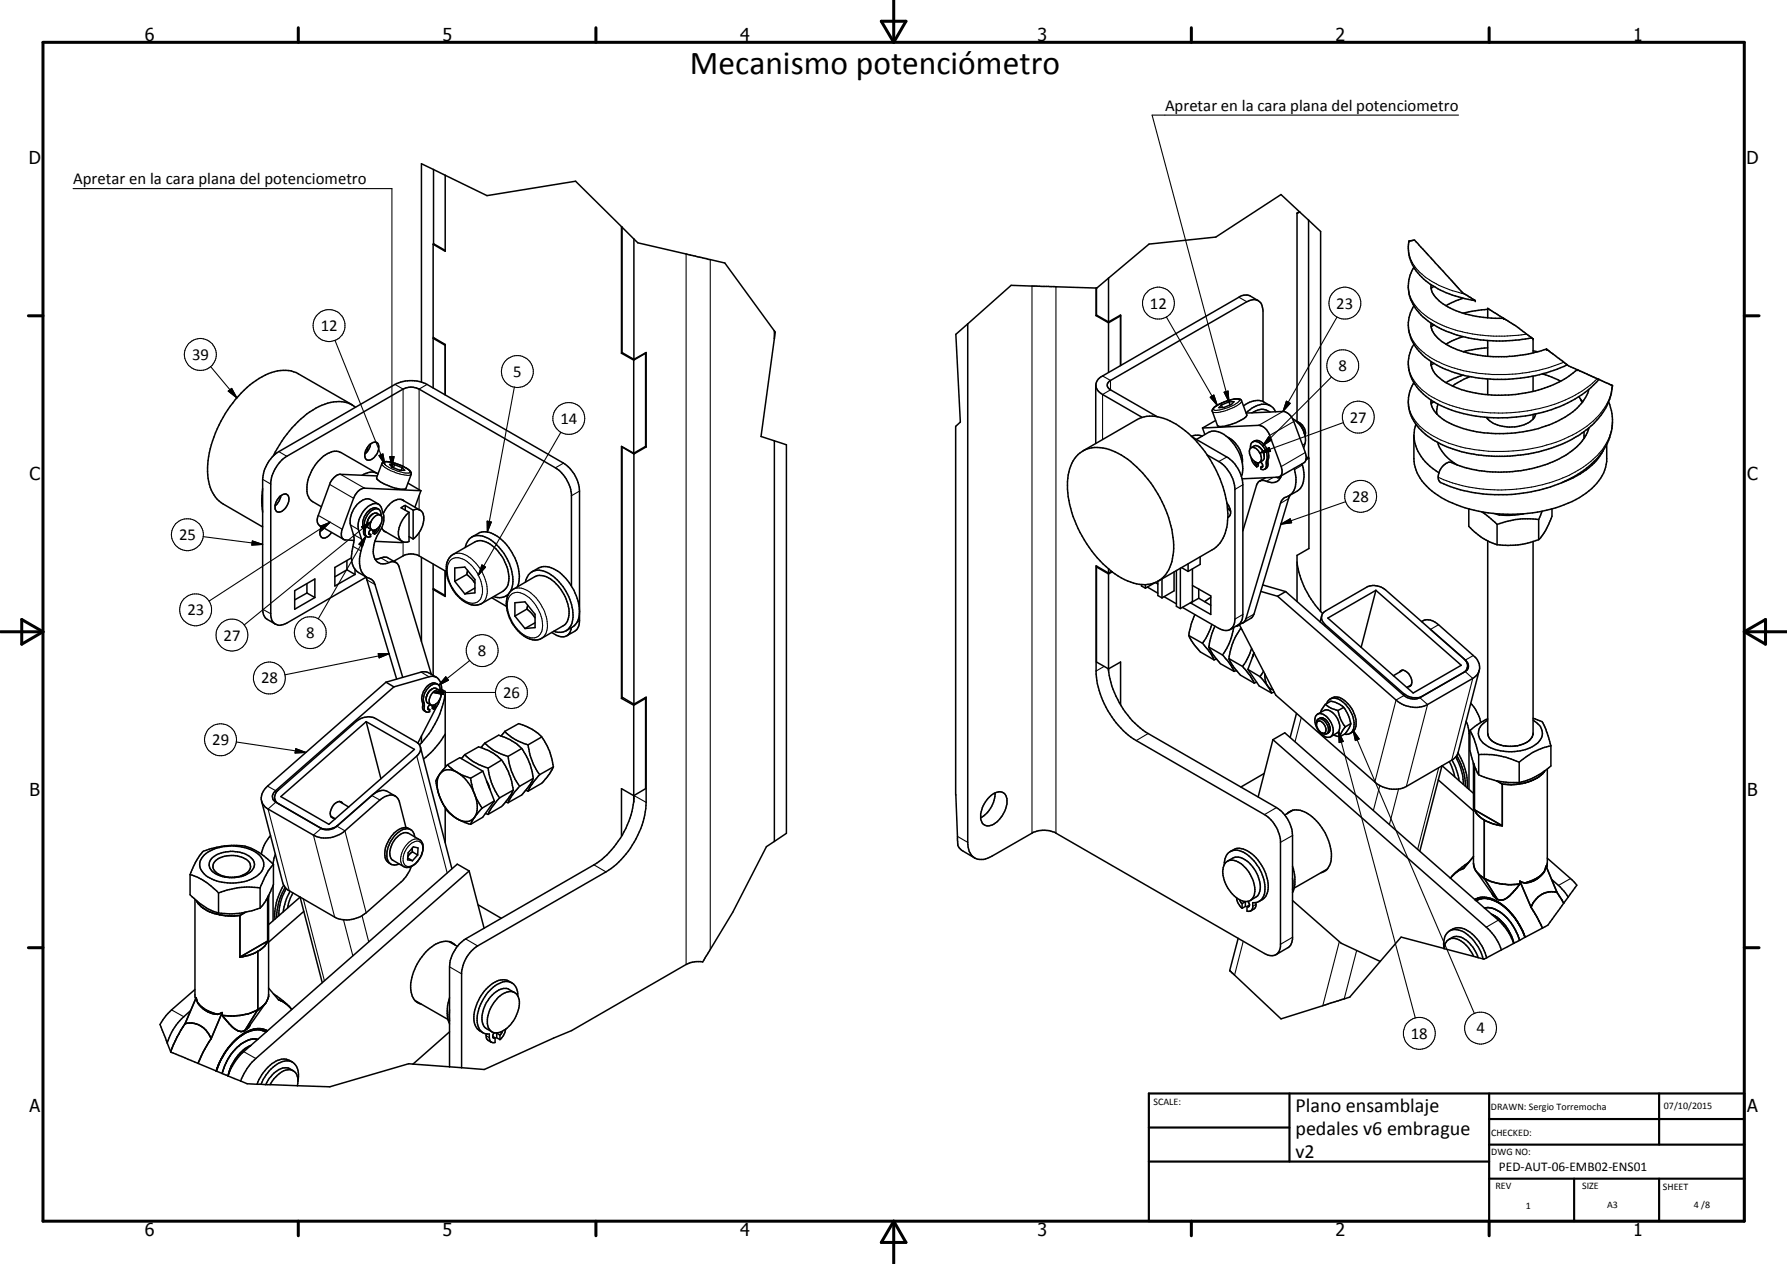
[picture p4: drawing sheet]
<svg xmlns="http://www.w3.org/2000/svg" width="420mm" height="297mm" viewBox="0 0 420 297" stroke-linecap="round" stroke-linejoin="round" font-family="sans-serif">
<g fill="none" stroke="#000" stroke-width=".35">
<path d="M101.9 39.8l-2.8-1.3v51.3M101.9 39.8l2.8 1.4M101.9 39.8v17.5l2.8 1.5M101.8 57.4v21.9l2.9 1.6v11.9M102 57.3l-.2 .1M104.7 41.2v17.9l-2.9-1.7M104.7 41.2l9.8 4.8 20.8-3.4 10.8 10.7M146.1 53.3l2.9 2.9M146.1 53.3v29.7M146.3 53.4v29.4l2.7 1.7M149 56.2l1 .9 20.4 4.7 11.7 16M149 56.2v28.3"/>
<path d="M305.5 49.7l.1 .1M305.5 49.7l-4.3-4-15.3 10-15.7 1.7-9.6 8M305.5 49.7l-.5 .4v49M305.6 49.8l2.1 1.9M305.6 49.8l-.6 .4M307.7 51.7l2.8 2.7v89.3M307.7 51.7v55.7l-.6 .3M331.3 56.6h.5a1.22 1.22 0 0 1 1.5 .6l9.1 10a6.2 6.2 0 0 0 2.5 2.2l2 1.3a22.7 22.7 0 0 1-13.1-6 8.9 8.9 0 0 1-2.5-8.1zM101.8 79.5v11.7M101.8 79.5l2.9 1.7M102 79.4l-.2 .1M182.1 79.6l-3.2 23 3.2 1"/>
<path d="M182.1 77.8l.2 .3-.2 1.5M182.1 77.8v1.8M227.5 76.1l-2.8 2.5 1.1 20.6-1.1 1v86.5l.4 9.9a3.2 3.2 0 0 0 1.3 3.4l2.8 1.6M227.5 76.1v121.9a4 4 0 0 0 1.7 3.6M257.7 67.7l-20-.6-10.2 9M257.7 74.2l2.9 1.7M257.7 67.7v6.5M257.8 67.7v6.3l2.8 1.6M257.9 74.1l-.2 .1M260.6 65.4l-2.9 2.3M260.6 75.6l2.9-1.6v11.9M260.6 65.4v10.2"/>
<path d="M260.6 75.9v11.6M263.3 74.1l.2 .1-2.9 1.7M295.8 70.7l-2.4-1.4-1 .1-.8 .2-32.4 18.7a2.3 2.3 0 0 0-1.5 2.2 2.3 2.3 0 0 0 1.5 2.2l9.4 5.4M332.4 71.8a9.2 9.2 0 0 0 2.6 12.1 27.5 27.5 0 0 0 16.2 5.3 36.9 36.9 0 0 0 17.3-3.5M332.4 62.8a9 9 0 0 0 2.1 11.6 26.2 26.2 0 0 0 15.8 5.7 43 43 0 0 0 9.8-.7M336.5 66.9a4.9 4.9 0 0 0 2.8 4.5 24.1 24.1 0 0 0 14.2 3.4M336.5 75.9a5 5 0 0 0 2.5 4.4 23 23 0 0 0 12.1 3.5 34.1 34.1 0 0 0 10.8-1.2l1.7-.6M337.1 67.3l-.6 .4M337.1 76.4l-.6 .4M344 70.1l-1.7 .6-2.3 1.1M344 79.1l-2.7 1-1.3 .8M349.8 74.7v-2.2l3.7 2.3"/>
<path d="M349.8 72.7l-5.8 .9M353.5 74.8l2.8 1.7 3.8 2.9M360.1 79.4l.3 .2M360.4 79.6h.1M360.5 79.6v3.3M82.9 95.2l-12.8-7.4a8.6 8.6 0 0 0-8.4 .7 26.9 26.9 0 0 0-12 16 15.4 15.4 0 0 0 .3 11.3l1.1 1.5 .9 .8 9.8 5.7M83.6 95.7a7.5 7.5 0 0 0-8-.5 24.6 24.6 0 0 0-11.3 11.9M99.1 89.8l1.3 .5 32.1 18.5a8.6 8.6 0 0 1 3.8 6.6v30.5l-.2 1.2-.5 .9-2.3 1.4M99.1 89.8a8.6 8.6 0 0 0-6.2 .5l-27.3 15.8a8.4 8.4 0 0 0-3.8 6.5v30.6l.1 1.1 .5 .9 2.4 1.5M146.1 83l2.9 1.6M146.3 82.9l-.2 .1M149 84.6v21.9"/>
<path d="M149 84.5l2.9-1.7v22.2M151.7 82.9l.1 .1M151.8 83l-2.8 1.6M151.8 83v21.9l-2.8 1.6M257.6 90.5v13.7M285.4 95.8l1-.7 1.7-.7 2.3-.6a1.14 1.14 0 0 1 1.5 .3l1.2 3.4a3.9 3.9 0 0 1-2.5 1.8l-1.3 .5a4 4 0 0 1-3.1 .2l-1.1-3.3a.77 .77 0 0 1 .3-.9zM285.8 98.8l-3.1 1.8M287.2 95.2l.2 .6M289 94.4h1.1l-.6 .6-1.7 .8h-1.2l.6-.6M289 94.4l-1.8 .8M289 94.4l.2 .8M293 97.1l8.7-.4a2.98 2.98 0 0 1 2.2 1.7"/>
<path d="M297 94.4v-21.3a2.33 2.33 0 0 0-1.2-2.4 2.33 2.33 0 0 0-2.7 .2l-32 18.5a1.17 1.17 0 0 0-.8 1.1 1.17 1.17 0 0 0 .8 1.1l11 6.3M298.6 96.8a3.5 3.5 0 0 0-4.3 .2M298.7 95.3a4.6 4.6 0 0 0-2.7-1.2l-1.3 .1-.9 .3-1.4 .9M299.9 96.8a3.2 3.2 0 0 0-4.6-1.4l-1 .5-1.3 1.1M303.9 98.4a5.7 5.7 0 0 1 2.6 6.9M303.9 98.4l3 7.9 .2 1.4M304.6 98.8a4.2 4.2 0 0 1 2.1 3M305.1 99.1a2.79 2.79 0 0 1 1.7 3.3M332.4 80.9a8.7 8.7 0 0 0 1.2 10.6 21.1 21.1 0 0 0 12.4 6.1 36.1 36.1 0 0 0 25.9-4.8l2.2-1.7 1.9-1.9M332.4 89.9a8.6 8.6 0 0 0 .5 9.8M332.9 99.7a9.3 9.3 0 0 0 4 10.4l1.4 1M336.5 85a4.7 4.7 0 0 0 2.5 4.2 19.5 19.5 0 0 0 7.3 3 31.3 31.3 0 0 0 22.6-3.8l1.9-1.5"/>
<path d="M336.5 94v.9M337.1 94.4l-.6 .5M337.1 85.4l-.6 .4M337.8 96.9v.3M338.1 95l-.3 1.7v.6M344 88.1l-2.2 .8-1.8 1M345.6 88.5l-1.5 .7-2.6 1.5M349.8 80v3.7M349.8 89.1v3.7M349.8 98.1v.4M349.8 81.7l-2.3 .3-3.5 .6M360.5 88.4v3.6"/>
<path d="M360.5 97.4v1.1M360.5 82.4l1.1 .3M361.1 97.3a4.9 4.9 0 0 1-4.4 2.9 7.9 7.9 0 0 1-7.2-2.1M362.6 87.9l2.3 .7 2 1M363.6 82h.1M363.6 82l4.9 3.7M368.5 85.7l2.3 1.2M370.8 86.9l5.2 2.3M371.3 93.2l.7 1.4M371.6 93.8l.5 .6M372.1 94.4a19.9 19.9 0 0 1-10.4 6.3 31.5 31.5 0 0 1-20.4-1 7.8 7.8 0 0 1-4.8-4.8M373.6 91.5l-.3 1-1.2 1.9"/>
<path d="M376 89.2l3 1.4M378.2 94.4a12.4 12.4 0 0 1-3.3 14 29.4 29.4 0 0 1-17.7 7.6 33.8 33.8 0 0 1-18.5-2.6 1.76 1.76 0 0 1-.4-2.1 3.3 3.3 0 0 1 2.8-2.7 30.6 30.6 0 0 0 19.1 1.5 29.7 29.7 0 0 0 7.5-2.9 11.4 11.4 0 0 0 5.9-6.7M379 90.6h.1M379 90.6h.1a15.7 15.7 0 0 1-8.6 12.1 35.6 35.6 0 0 1-16.7 4.5l-4.9-.1-3-.5a26.7 26.7 0 0 1-8.1-2.8 14.2 14.2 0 0 1-4.9-4.1M61.8 114.8l-.3 2.5 .3 3.1M65.8 116.6l.3-.1a1.11 1.11 0 0 1 1.5-.2 1.11 1.11 0 0 1 .3 1.5 2.72 2.72 0 0 1-2.8 2.5 2.34 2.34 0 0 1 .3-3.1zM66 116.5a3.9 3.9 0 0 1-1.3 2.4M86.3 106.2l-.5 .5M86.4 105.1l-.1 1.1M86.7 104.7a1.35 1.35 0 0 1 2.2-.3 3.1 3.1 0 0 1-2.2 3.8 1.25 1.25 0 0 1-.9-1.9zM87.2 104.3l-.2 .6-.7 1.3M88.7 111.3l-8.5-5a3.8 3.8 0 0 0-4.1 .9 10 10 0 0 0-3.8 9.2l.9 1.3 2.4 1.4"/>
<path d="M88.7 111.8l-8.7-.3a3.4 3.4 0 0 0-2.5 2.3l-2.7 7.3a1.92 1.92 0 0 0 .3 2.4l5.7 3.2M88.9 111.4a3.1 3.1 0 0 0-3.7 .3M89 118.5l-2.1-1.2a3.5 3.5 0 0 0-3.5 2 5.5 5.5 0 0 0-1 4.1l.7 2.2a7.5 7.5 0 0 1-.3 4 5.8 5.8 0 0 0 .7 4.2M89 119.7a1.96 1.96 0 0 0-2.7 .7 4.6 4.6 0 0 0-.8 4.3v.7l.8 .7M89.8 108.8a3.2 3.2 0 0 1 2.9 0l1.2 .4a5.4 5.4 0 0 1 2.7 1.7l.1 .6-1.2 3.3a4 4 0 0 1-3.1-.2l-2.5-1.1a2.01 2.01 0 0 1-1.4-1.3zM92.8 109.2l-1.2-.1 .5 .7 1.8 .7h1.3l-.6-.6M92.8 109.2l1.8 .7M92.8 109.2l-.3 .7M94.4 117.4l4.4 2.5M94.5 117.4a3.7 3.7 0 0 0-3.7 2l-.7 1.3M94.5 117.4l.5 .3M94.6 109.9l-.3 .6"/>
<path d="M95.3 118.8l1.8 1.1M95.3 118.8v1.1M95.3 118.8l-1 .5 1.9 1.1M95.9 113.5l3.1 1.8M97.1 119.9v6.8M97.1 119.9a1.69 1.69 0 0 1 2.5 1.6 6.4 6.4 0 0 1-2.5 5.2M99 115.3l-13.3-.6a3 3 0 0 0-2.6 2.4l-2.6 7.3a1.89 1.89 0 0 0 .5 2.5l2.2 .1M99 115.3l-1.4 3.9M146.3 105v58.8l2.7 1.7M146.3 105l2.7 1.7M146.3 105h.1M149 106.5l-2.9-1.6v59.2"/>
<path d="M149 106.7v58.8M151.7 104.9l.2 .1M151.9 105l-2.9 1.7M182.1 103.6l2.8 .9v91.3l-2.8 1.9M182.1 103.6v94.1M253.5 106.8a7.6 7.6 0 0 1 8.7-.6 26.1 26.1 0 0 1 12.2 14.5 18.8 18.8 0 0 1 1.3 10.6 6.8 6.8 0 0 1-9.9 5.5 20.8 20.8 0 0 1-10.3-9 24.5 24.5 0 0 1-4.3-16.2l.8-2.7zM254.6 106l12.8-7.4a8.3 8.3 0 0 1 7.7 .3 27.2 27.2 0 0 1 13.3 19.2l.3 3.4M280.3 102.7l8.1 4.7a8 8 0 0 1 3.6 5.1M281.3 103.3l2.9-1.7a4.4 4.4 0 0 1 4.9 1.6 9.6 9.6 0 0 1 2.9 8.3l-.1 .4M282.7 102.5l-.4-.1a3.2 3.2 0 0 0-2.1 .1M282.7 100.6l13.3-.7a3.2 3.2 0 0 1 2.5 2.4l2.7 7.3a1.87 1.87 0 0 1-.3 2.4M282.7 100.6l.6 1.5"/>
<path d="M283.8 106.9l2.7 1.6a8.4 8.4 0 0 1 3.9 6.5v30.5a2.32 2.32 0 0 1-1.2 2.4 2.32 2.32 0 0 1-2.7-.2l-8.5-5M288.4 118.2a2.74 2.74 0 0 1 .6 3.1l-.3 .3M288.6 119.3l.7 .8M288.6 102.7a6.4 6.4 0 0 1 3.5 5.2v.9M292 112.5l.2 1.4v30.5a2.71 2.71 0 0 1-1.1 2.5l-1.9 1.1M294.2 105.2a1.6 1.6 0 0 1 2.5 .5M294.2 105.2a2.2 2.2 0 0 1 2.3 2.1 .96 .96 0 0 1-.2 1.2 .96 .96 0 0 1-1.2 0M294.2 105.2a2.27 2.27 0 0 0 .9 3.3M294.2 107.6l.3 .9 1 1.2M294.5 103.8l-.4 .6-.1 .9M294.5 103.8a2.16 2.16 0 0 1 2.6 1.4 3.6 3.6 0 0 1 .6 3.4l.1 .7-.3 .9-.4 .2-.7-.2v-.4M294.5 103.8a1.86 1.86 0 0 1 2.8 .8 3.4 3.4 0 0 1 .8 3.5v1.5l-.8 .7"/>
<path d="M295.1 108.5l.4 .7M295.5 109.2v.5M295.6 108.8l.3 .2M295.9 109v.5l-.4 .2M295.9 109l-.4 .2M295.9 104.9l.8 .8M296.4 108.5v.2a.82 .82 0 0 1 .4 1.1h-.4M296.7 105.7l.2 .3M296.9 106l.1 .3a1.69 1.69 0 0 1 0 1.8l-.8 .6M296.9 109.6l-.5 .2M296.9 106l.4 1.1M297.5 112.3l-1.4 .8"/>
<path d="M300 112.1l1 .2M300.9 112l-8.9 .5M301.3 111.8a2.48 2.48 0 0 1-3.8 1.2h-1.2a1.26 1.26 0 0 0-.9 1l-3.2 10.8M303.3 116.3l-.2 .6-8.3 27.4-.5 .9-2.1 1.2M304.3 110.1a6.5 6.5 0 0 1-.5 5.9l-.6 .5a2.57 2.57 0 0 0-2.1 1.8l-8.2 27.1-.3 .7-.9 .5M306.1 109a6.3 6.3 0 0 1-.5 6l-2.5 1.5M307.1 107.7a1.09 1.09 0 0 1-.5 1.1l-5.7 3.2M307.5 107.5l.3 .2M307.8 107.7v21.2l-2.8 1.6v10.9M307.8 107.7l-.8 .4M332.4 102.4v5.4a10.4 10.4 0 0 0 4.9 8.1 32.2 32.2 0 0 0 20.7 4.9 29.8 29.8 0 0 0 14.9-4.9 10.8 10.8 0 0 0 4.9-7.4v-4.1M338 104a9.7 9.7 0 0 0 4.6 5.3"/>
<path d="M345.3 119.6v4.1a14.6 14.6 0 0 0 6.7 4.3M364.9 119.6a6.2 6.2 0 0 1-.8 3.7l-1.1 2-1.2 1.5M372.4 101.4v1.6M377 105.8a16.2 16.2 0 0 1-8.8 7.2l-.9 .4M69.3 138.8l4.7-2.7v4.3l-4.7 2.8zM72.2 137.2v2.2M72.2 139.4l1.8 1M72.2 139.4l-2.9 1.6M75.6 123.8a1.9 1.9 0 0 0 .2 2.6 2.03 2.03 0 0 0 2.1-1.3M76.1 124l-.9 1M81.6 131.7v2.2M81.6 133.9l1.9 1.1"/>
<path d="M81.6 133.9l-2.9 1.7M82.6 131.1l-3.9 2.2v4.4l4.8-2.7M83.5 133.8v1.2M83.5 133.8l.8 .7 1.9 1.1M85.9 135.4l.3 .6 7 23.6M86 135.7l-18.6 10.7a2.29 2.29 0 0 1-2.4 .4 2.29 2.29 0 0 1-1.3-2.1v-31.4a8.6 8.6 0 0 1 3.7-6.1l27.4-15.8a4 4 0 0 1 3.7 0l32.1 18.5a8.6 8.6 0 0 1 3.8 6.1v21.7M86.3 122.7v.4M86.7 125.4l.2 .2h.3M86.7 125.4l.5 .2M87.2 124.4l-.5 1M87.7 120.8l-.7 .5-.6 1.3M87.7 124.8v.5l.4 .2"/>
<path d="M87.7 124.8l.4 .3M88 124.6l-.3 .2M88.1 125.1v.4M88.2 127.2l6.3 .3 .1-.2M88.2 131.4h.3a4 4 0 0 1 2.7-.3l1.9 1.1M88.5 124.3l-.4 .8M89.4 123.4l-.4 1.2-.9 .9M89.4 121.1l-.9-.5a2.47 2.47 0 0 0-1.9 3.4l.8 .5M89.4 121.1a1.86 1.86 0 0 0-2.1 1.4 1.36 1.36 0 0 0 .5 2.1 2.59 2.59 0 0 0 1.8-3.4M89.4 121.1l.2 .1M89.6 121.2a1.27 1.27 0 0 0-.5-1.5 1.27 1.27 0 0 0-1.6 .2 4 4 0 0 0-1.6 4.5v.5a.92 .92 0 0 0 .2 1.1 .92 .92 0 0 0 1.1 .1v-.5M89.7 124l.5 .8"/>
<path d="M90.2 124.7l4.3 2.5M90.2 124.8l.6 .2M92.6 131.9l2.5-1.4a4.1 4.1 0 0 1 3.4 .1l6.4 3.7M95.5 121l.7-.6v6.9a1.71 1.71 0 0 1-2.5-1.6 6.7 6.7 0 0 1 1.8-4.7zM96.2 126.1l.9 .6M99.1 131v19.7M101.8 132.5v5.8l2.9 1.7M101.8 138.5v20.2M102 138.4l-.2 .1M104.7 134.2v6l-2.9-1.7M105.9 130.7l5.7-3.3a4 4 0 0 1 4.6 1.2 11 11 0 0 1 3.5 7.4 3.3 3.3 0 0 1-1.4 2.9l-5.5 3.1a3.1 3.1 0 0 1-2.4 0 9.3 9.3 0 0 1-5.3-9.8zM106.9 136.6v-3.1l2.4-.2 2.4 2.9v3.1l-2.4 .3"/>
<path d="M106.9 136.6l2.4 3M109.4 128.7a3.1 3.1 0 0 1 4.5-2.5 11.7 11.7 0 0 1 6.6 11.5l-.5 1.3M109.8 135l1.1 1 .8 1M109.8 135l-2.9 1.6M109.9 134l-.1 1M110.9 126.2a4.8 4.8 0 0 1 2.7-1.2 7.7 7.7 0 0 1 6.1 3.7 10.4 10.4 0 0 1 2.1 8.8l-.2 .4M111.7 138.2l-2.4 1.4M119.5 139.7l-.6 .4M119.6 139.5a3.2 3.2 0 0 1-3.5 .7M120.1 138.9l5.7-3.4a4.1 4.1 0 0 1 4.5 1.2 9.9 9.9 0 0 1 3.4 8.4l-.3 .9-.7 .9-5.4 3.1a4.3 4.3 0 0 1-5.1-1.3 9.3 9.3 0 0 1-3-8.1l.3-.9zM123.5 136.8a3.2 3.2 0 0 1 4.7-2.5 11.8 11.8 0 0 1 6.4 11.8 3 3 0 0 1-4.4 2.2M125.1 134.4a5.9 5.9 0 0 1 2.7-1.3 7.9 7.9 0 0 1 6.4 4.4 10 10 0 0 1 1.7 8.2l-.4 .8a5.2 5.2 0 0 1-2.4 1.7"/>
<path d="M257.8 133.2v22.4l2.8 1.6 2.9-1.6v10M257.8 133.2l2.8 1.7M258 133.1l-.2 .1M260.6 134.7l-2.9-1.7v25.4a20.9 20.9 0 0 0 9.5 15.6l30.1 17.4a8.3 8.3 0 0 1 3.8 6.1v24.9a2.25 2.25 0 0 1-1.4 2.1 2.25 2.25 0 0 1-2.4-.4l-49-28.3a6.1 6.1 0 0 0-5.7 0l-9.4 5.4a4 4 0 0 1-4 .4M260.6 133.7v1M260.6 134.9v22.7M261.3 134.2l-.7 .5M261.5 134.4l-.9 .5M268.4 137.4v.3l.9 .5M269.3 137.4v.8M269.8 138l2.4 1.4M271.6 136.9l-2.3 1.3"/>
<path d="M271.7 136.9l.5 .3M272.2 136.6v3.4l1 .5M273.2 136.1v4.4M276 134.4v4.5l-2.8 1.6M276.6 134.1v8.4l.9 .5M277.5 133.5v9.5M277.8 133.4l1.5 .9M279.3 132.5v1.8M280.4 133.7v7.7l-2.9 1.6M280.4 137.6l4.3 2.4v4.4l-4.8-2.7M281.8 138.4v2.2M282.2 130.9v1.7l-2.9 1.7"/>
<path d="M288.7 121.5a8.7 8.7 0 0 1-3.7 7.7l-12.7 7.4M296.4 139l4 1.1M296.9 137.5l5.4 1.5M302.3 139l27.8 24.4a3.6 3.6 0 0 0 3.7 .6l10.7-6.2a1.58 1.58 0 0 0 0-2.7l-.3-.3M302.3 139l-1.9 1.1M305 132.1a21.3 21.3 0 0 0 6 12.1M323.5 138.7l-3.5 13.4M348.3 120.3l3.7 2.9M349.8 127.1v45.2a3 3 0 0 0 2.7 2.7 7.2 7.2 0 0 0 7.5-1.5l.5-.9v-45.3M351.4 120.7l1.1 .3M352 123.2v4.8M352.5 120.8v.2"/>
<path d="M358.2 120.7a19.1 19.1 0 0 1-5.7 .3M361.8 126.8a19.5 19.5 0 0 1-9.8 1.2M361.8 122.1a20.3 20.3 0 0 0-9.8 1.1M361.8 122.1v4.7M362.6 120.1l-.8 2M101.4 158.5l-7.6-25.4a1.73 1.73 0 0 0-2.8-.7 2.36 2.36 0 0 1-3.2-2.3 9.4 9.4 0 0 1 1.9-6 5.3 5.3 0 0 0-.1-4.9 1.67 1.67 0 0 0-2.7-.4 5.9 5.9 0 0 0-2.6 5.7 9 9 0 0 1 .8 3.7 10.3 10.3 0 0 0-.1 6.1l1.1 1.3a2.65 2.65 0 0 1 2.1 1.8l6.5 21.8M102.6 159.2a4 4 0 0 1 1.1 4.2M102.6 159.2l-1-.3-.7 .1-8.3 2.4M102.6 159.2a4.2 4.2 0 0 0-3.3-1.3l-8.5 2.4M115.6 140.5l3.5 2M121.1 144.8v-3.2l2.3-.2 2.4 3v3.1l-2.4 .2M121.1 144.8l2.3 2.9"/>
<path d="M123.9 143.1l1.1 1 .8 1.1M123.9 143.1l-2.8 1.7M124.1 142.2l-.2 .9M125.8 146.3l-2.4 1.4M134.3 147.5a2.2 2.2 0 0 1-1.3 2.1 2.2 2.2 0 0 1-2.4-.5l-.9-.5M260.6 157.1a20.9 20.9 0 0 0 9.3 15.3l30.2 17.4a8.2 8.2 0 0 1 3.8 6.5v24.4l-.4 1.4-.4 .4-3.1 1.9M273.7 140.2l2.9 1.7M279.5 149.4l.9 1.6 1.8 2.2 3.2 1.9M279.5 149.4l3.2 1.8M279.9 141.6v.1M281 144.4a14.8 14.8 0 0 0-1.5 5M281.8 140.6l-1.9 1.1"/>
<path d="M281.8 140.6l2.9 1.6M282.7 151.2l2 2.4 .7 1.5M284.2 152.1l.9 1.7 1.8 2.2 3.2 1.8M284.2 152.1l3.2 1.8M284.7 140.4l-1.5 1M284.9 146.7a15.1 15.1 0 0 1-2.2 4.5M285.7 147.2l-.7 1.6-.8 3.3M286 154.9l-.6 .2M287.4 153.9a12.7 12.7 0 0 1 2.7 3.9M289 154.8l1 1.9 1.7 2 3.2 1.8M289 154.8l3.2 1.8M290.1 147.4a15.3 15.3 0 0 1-2.7 6.5"/>
<path d="M290.7 157.6l-.6 .2M291.3 146.7l-.2 .3-.5 .2M291.4 146.8l8.6 16.6 23.2 20.4a6.9 6.9 0 0 0 7.5 1l11-6.4 .6-.6M291.7 147.7a15.3 15.3 0 0 0-2.7 7.1M291.7 147.7l.3 .3M291.7 146.2a.99 .99 0 0 1-.7 .9M291.8 147.6l-.1 .1M292.2 156.6l1.8 2.2 .9 1.7M293.4 157.3l2.7 3.9 2.8 1.7M293.4 157.3l2.8 1.7M294.3 152.4a15.5 15.5 0 0 1-2.1 4.2M294.6 154.3l.2-.8-1.4 3.8"/>
<path d="M294.8 153.4l-.4 1.2M296.2 159l1.8 2.2M297.1 157.7l-.9 1.3M297.4 158.4l.1 1.4 .5 1.4M300.4 140.1l27.8 24.4a6.8 6.8 0 0 0 7.4 1.1l10.7-6.2 1-.8 .5-1.1M310.8 144.7v1l.8 1.1 18.4 16.2a4.2 4.2 0 0 0 4.5 .6M310.8 144.7l-.4 1.4M311 144.2l.7-.6 9.6-5.6a4.3 4.3 0 0 1 4.4 .6l18.8 16.5M311 144.2l-.2 .5M312.2 145.2l11.3-6.5 20.1 17.6-11.3 6.6zM329.1 157.9a1 1 0 0 1 1.6 0 2.4 2.4 0 0 1 .8 3.4l-.4 .1M329.8 157.5l-2.2 1.3"/>
<path d="M334.2 146.1a3.2 3.2 0 0 1 4 .7l8.2 7.3a3.5 3.5 0 0 1 1.4 3.4M344.7 155.3a1.82 1.82 0 0 1-.6 2.7M345 156.9l-.2 .6M347.8 157.5l-5 19.3-.5 1M86.1 169.6l3.5 13.4M90.8 160.3l-27.9 24.4a3.2 3.2 0 0 0-.6 4.9l11.4 6.7a6.9 6.9 0 0 0 7.4-1.1l8.2-7.2a3.5 3.5 0 0 1 3.7-.9M90.8 160.3l1.8 1.1M92.6 161.4l-27.8 24.4a1.56 1.56 0 0 0 0 2.7l10.7 6.2a3.4 3.4 0 0 0 3.4-.3M98.2 174.6l-9.9-5.7a4.3 4.3 0 0 0-4.4 .6l-18.5 16.2a1.85 1.85 0 0 0 .1 3.2M98.2 174.6l.4 .4M98.6 175a2.03 2.03 0 0 1-.6 2.7l-19.1 16.6M98.8 175.6l7.4 28.5"/>
<path d="M99.1 172.9v1.7M100.6 166.5l.2 .3h.2M100.6 166.5l.4 .3M101 165.5l-.4 1M101.5 161.9a2.9 2.9 0 0 0-1.3 2.4M101.6 162.9l.5-.5a.89 .89 0 0 1 .9-.3 .89 .89 0 0 1 .7 .8 2.44 2.44 0 0 1-2.3 2.8 1.97 1.97 0 0 1 .2-2.8zM101.6 166v.5l.4 .2M101.6 166l.4 .2M101.9 165.7l-.3 .3M102 166.2v.5M102.4 165.5l-.4 .7M102.7 166l-4.5 8.6"/>
<path d="M102.9 160.8a1.96 1.96 0 0 0-2.8 .8 3.5 3.5 0 0 0-.7 3.8v1.2l.7 .7M102.9 160.8a1.49 1.49 0 0 1 .6 1.5M102.9 160.8a2.66 2.66 0 0 0-3 2 4.9 4.9 0 0 0-.1 3.2 .92 .92 0 0 0 .2 1.1 .92 .92 0 0 0 1 .2v-.5M103.3 164.5a3.4 3.4 0 0 1-1.3 2.2M103.3 162.2a1.79 1.79 0 0 0-2.9 1 1.57 1.57 0 0 0 .9 2.5M103.6 164l-.4 1M103.8 162l.9 .5v17.8M104.7 162.9a21.3 21.3 0 0 1-6.1 12.1M104.7 172.5a21.3 21.3 0 0 1-5.1 5.9M105.2 179.7l-.5 .6M105.2 179.7l2.3 1.8M105.2 179.7l2.9-1.6 5.4 3.1"/>
<path d="M109.3 177.3a13.1 13.1 0 0 0 5.5 3.2M109.3 177.3l-.8 1M109.3 177.3l3.2-1.8a11.9 11.9 0 0 1 5.4 3.1M114 174.6a11 11 0 0 0 5.5 3.2M114 174.6l-.9 1.1M114 174.6l3.3-1.8 2.7 1.1 1.6 1 1.1 1M117.9 178.6l.6 .9a15.1 15.1 0 0 1 2.2 6.2M117.9 178.6l-3.1 1.9M118.7 171.9l1.1 1a12.9 12.9 0 0 0 4.4 2.1M118.7 171.9l-.9 1.1M118.7 171.9l3.3-1.8a11.5 11.5 0 0 1 5.4 3.1M119.5 177.8a15.2 15.2 0 0 0 2.7 7"/>
<path d="M122.7 175.9l1.2 2.1a14.4 14.4 0 0 1 1.5 4.9M122.7 175.9l-3.2 1.9M124.2 175l.2 1.1a13.2 13.2 0 0 0 2.5 5.9M127.4 173.2a15.8 15.8 0 0 1 2.7 7M127.4 173.2l-3.2 1.8M146.1 164.1l2.9 1.6M146.4 164l-.3 .1M149 165.7v22.8M149 165.5l2.9-1.7v24.8a21 21 0 0 1-9.4 16.3l-30.2 17.4a8.4 8.4 0 0 0-3.8 6v22.6M151.6 164l.2 .1M151.8 164.1v21.2l-2.8 1.7-2.9-1.7v11.2M151.8 164.1l-2.8 1.6"/>
<path d="M295.5 160.3l-.6 .2M298 161.2l.5 .5 .8 .4M298 161.2l.9 1.7M299.3 173.8l50.2 44.1a11.7 11.7 0 0 1 3.5 5.3M299.3 173.8l2.8-1.6 50.2 44a13 13 0 0 1 3.6 5.5M299.3 173.8l-3.5 13.5M299.6 162.6l-.7 .3M304.8 167.6l-1.5 5.7M309.4 168.2l.3-.3a2.28 2.28 0 0 1 2.8 1.2 3.2 3.2 0 0 1 .5 4 2.11 2.11 0 0 1-2.8-1.1 3.8 3.8 0 0 1-.8-3.8zM309.5 170.1a.83 .83 0 0 1 .8-.7 .83 .83 0 0 1 .8 .6 1.51 1.51 0 0 1 .2 2.3 2.02 2.02 0 0 1-1.8-2v-.4a.9 .9 0 0 1 .6-1 .9 .9 0 0 1 1.1 .3 2.36 2.36 0 0 1 .8 3.2l-.6 .1-.7-.3M309.8 167.8l1.5-.8a2.54 2.54 0 0 1 3 1.6 3 3 0 0 1 .2 3.5l-1.7 1M310.3 168.8a2.14 2.14 0 0 1 2.4 2.1l-.1 1.1-.7 .4"/>
<path d="M310.3 168.8l-.3 .2M311.6 165.5l-1.1 1.9M311.6 165.5l1.6 1 1.4 .5M311.6 165.5l1.3-.7a6 6 0 0 1 3 1.4M311.9 165.3a2.06 2.06 0 0 1 3.5-.6 7.1 7.1 0 0 1 3 5.5 1.87 1.87 0 0 1-2.3 2.3M312.7 164.3a2.65 2.65 0 0 1 3.6 .5 6.3 6.3 0 0 1 2.2 6.6l-.3 .5-.8 .4M313.6 172.7l1.4 .4M314.6 167a7.7 7.7 0 0 0 1.7 3.8M315.9 166.2a8.3 8.3 0 0 1 1.7 3.9M315.9 166.2l-1.3 .8M316.3 170.8l-.9 1.3-.4 1M317.6 170.1l-.4 1-.9 1.3-1.3 .7"/>
<path d="M317.6 170.1l-1.3 .7M331.8 161l-1 .5M339 180l-5.2 20M339.1 180l7.3 6.4M340.8 179l.9 2.4 .3 1.1M341.4 178.6l.9 1.8 .8 3M342.3 177.8a14.6 14.6 0 0 1 1.8 6.5M342.5 177.5a13.5 13.5 0 0 1 2 7.2M342.8 176.9a14.1 14.1 0 0 1 2.2 8.2M344.7 169.5l.7 2.5v13.5M345.6 171.7l1.1 2.2 1 3.4M345.6 171.7v4.7l1.1 3.8 1 1.9"/>
<path d="M345.8 165.3a10 10 0 0 1 2.3 4.5M347.7 177.3a19.2 19.2 0 0 1 9.5 1.8M347.7 177.3v4.8M349.8 169.2a3.3 3.3 0 0 0-1.7 4.7 8.5 8.5 0 0 0 7.4 2.8 8.3 8.3 0 0 0 6.7-2.8 3 3 0 0 0-1.3-4.4l-.4-.3M349.8 168.9l-1.5 .8-2.7 2M357.2 179.1v4.8M360.5 168.8l2.1 .8 .1 .2 .8 1.7 1.1 3.8M364.6 175.3l-2.4 .7a16.3 16.3 0 0 0-5 3.1M364.6 175.3v4.7l-1.5 1.2a15.3 15.3 0 0 1-5.9 2.7M61.5 188.3l5 19.2a3.2 3.2 0 0 0 1.5 1.8l10.7 6.2a6.9 6.9 0 0 0 7.4-1l8.6-7.6 1.3-1.8 .7-1.5M63.6 196.3l-1.5 2.4-.6 2M64.6 187.7l.2 .8"/>
<path d="M66 187.2l20.1-17.6 11.3 6.5-20.1 17.6zM77.8 191.8l1 .6M78.9 194.3a4 4 0 0 1-3.8 .1M79.8 188.3l2.2 1.4M80.5 188.8a1.32 1.32 0 0 0-2.1 .4 2.61 2.61 0 0 0-.5 2.8l.6 .3M92.9 187.1l-1.9-1.1a3.4 3.4 0 0 0-3.6 .9l-8.5 7.5M93 187.1l.8 1 1.7 6.4M93 197a2.8 2.8 0 0 1 3.1-1.2l2.5 1.5a3 3 0 0 1 .5 3.7 4.4 4.4 0 0 1-3.4 2.9l-.8-.2-2.5-1.5a2.62 2.62 0 0 1-.5-3.2zM96.6 194.9a2.98 2.98 0 0 0-3.4 1.1 6.7 6.7 0 0 0-2.2 5.7l.4 .9 .5 .5M96.6 194.9l.6 .7 .3 1.1M96.6 195a2.37 2.37 0 0 0-3.2 .2 6.8 6.8 0 0 0-2.8 6.6l.6 .8 .7 .5M96.9 199.3l.1 .9"/>
<path d="M103.4 181.9l-.1 .2a2.57 2.57 0 0 0-.5 3l.6 2.2M103.4 181.9a5.9 5.9 0 0 0 0 5.4M103.4 187.3a8.8 8.8 0 0 0 3.2 4.5M103.4 187.3l1.2 2.2 2 2.3M104.7 189.8v8.2M104.7 180.3l-1.3 1.6M106.6 191.8l.9 .6M107.5 192.4l1.8 .9 1.3 .4M107.5 181.5a2.87 2.87 0 0 0-4.1 .4M107.5 181.5l3.1 1.4M107.5 181.5a10.2 10.2 0 0 1 4.1 5.1M110.6 182.9l1 3.7"/>
<path d="M111.6 186.6l1.8 3.3M111.6 186.6a6.2 6.2 0 0 1 0 5.5M111.6 192.1l-1 1.6M111.6 192.1a2.87 2.87 0 0 1-4.1 .3M113.4 189.9l-1.8 2.2M113.5 181.2l2.7 7M113.5 181.2l-2.9 1.7M114.1 191.2l.7 .2M114.4 183.5l.8 2M114.5 183.9l.6 1.3M114.8 180.5a14.8 14.8 0 0 0 2.7 7M116.2 188.2l-2.7 3.9-2.9 1.6"/>
<path d="M116.2 188.2l-2.8 1.7M117.5 187.5l-1.8 2.2-.9 1.7M118.9 188.5l.6 .1M120.7 185.7l-1.1 1.9-1.7 1.9-3.1 1.9M120.7 185.7l-3.2 1.8M122.2 184.8l-1.8 2.1-.9 1.7M123.6 185.7l.6 .2M125.4 182.9l-.8 1.5-1.9 2.4-3.2 1.8M125.4 182.9l-3.2 1.9M126.9 182l-2.1 2.7-.6 1.2M130.1 180.2l-.9 1.7-1.8 2.2-3.2 1.8M130.1 180.2l-3.2 1.8"/>
<path d="M149 186.9a20.5 20.5 0 0 1-9.4 16.3l-30.1 17.4a8.7 8.7 0 0 0-3.8 6.6v23.5M182.1 197.7l-1.9 1.3-7.9 15.4-7.1 11.7-1.8-.1-2.1 .7-26.9 15.5-20.5 9.1-5.4-.4M232.3 187.7a2.91 2.91 0 0 1 3.9-1.2l.2 .2a4.8 4.8 0 0 1-.7 5 4.1 4.1 0 0 1-3.7 2.4l-1-.7a4.9 4.9 0 0 1 1-5.4zM234 186.4a7 7 0 0 1-3.4 5.8M297.2 181.8l-5.5 3.2M302.6 191.3a3.8 3.8 0 0 1 5 0 12.4 12.4 0 0 1 5.4 11 3.1 3.1 0 0 1-2.4 2.8M304 190.4l-1.9 1.1M338.1 183.3l8.3 7.2M346.7 180.5l-.3-1.1v23.5l.3 1.1 .4 .8M346.7 190.3l.7 1.1 1.6 1.3M346.7 180.5v9.8M346.7 180.5l.3 .1"/>
<path d="M346.7 190.3l6.5 3.8M347.7 182.1a21.2 21.2 0 0 0 9.5 1.8M349 192.7l2.2 1 2 .4M349 192.7v13.7M351.9 183.5l1.3 .8M353.2 184.3v9.8M363.3 181.1a9.3 9.3 0 0 1-6.7 3.2h-3.4M363.8 180.7v22.2l-.2 .9M44.7 205.5a14.4 14.4 0 0 1 6.7 4.3M44.7 205.5v4.8l2.2 1.9 1.9 1.3 2.6 1M45.8 211.3v22.8l.2 .6M46.2 211.6a8 8 0 0 0 6.1 3.5l2 .2 2.1-.2"/>
<path d="M48 200.9a11.2 11.2 0 0 1 11.2-1.1 4 4 0 0 1 2.8 3.8 5.8 5.8 0 0 1-5.2 3.7 10.7 10.7 0 0 1-8.8-1.9 2.84 2.84 0 0 1 0-4.5zM49.9 201.5a7.5 7.5 0 0 1 9.4 .3 2.11 2.11 0 0 1-.8 3.4 7.8 7.8 0 0 1-8.7-.5 2.11 2.11 0 0 1 .1-3.2zM50.8 202.1a6.4 6.4 0 0 1 7.7 .4 2.04 2.04 0 0 1-1.4 3.2 6.3 6.3 0 0 1-6.6-1 1.7 1.7 0 0 1 .3-2.6zM51.4 209.8v4.7M56.4 215.1v9.8M57.7 214.4l-1.3 .7M61.2 208.7l-.7-.1a18.4 18.4 0 0 0-9.1 1.2M61.2 213.4l-2 .6-2.9 .6-2.3 .2-2.6-.3M61.2 208.7v4.7M62.6 211.6l-1.4 1.8M62.9 211.4v9.7M62.9 211.4l-.3 .2"/>
<path d="M63.1 210.4v23.7l-.6 1.6M63.1 210.5l-.2 .9M63.1 217.3l7.5-6.5 5.2 20.1M64.2 208v8.4M64.3 203.2l-1.2 1.4-1.9 4.1M64.3 203.2a13.8 13.8 0 0 0-7.4-4.4 20 20 0 0 0-9.1 1.2l-1.8 2.5-1.3 3M64.3 203.2v4.7l-1.7 3.7M64.8 200.7l-.6 2.4M66.7 208a12.9 12.9 0 0 0-2 8M67 208.5a14.5 14.5 0 0 0-1.9 7.1M67.3 208.8a12.3 12.3 0 0 0-1.7 6.4M68.2 209.5l-.9 1.7-.7 3.1"/>
<path d="M68.9 209.8a9.8 9.8 0 0 0-1.3 3.6M71.4 214.2l-8.3 7.2M93.8 203l-1 .3-.9-.2M95.9 201.6l1.1 .7M97 200.2l-1.1 1.1M97 200.2l1.2 .7M98.2 200.9l.1-1.6-1.1-.3-1.2 1.4-.2 1.7 1.2 .2M98.2 200.9l-1.2 1.4M110.3 204.7l-50.2 44.1a12.9 12.9 0 0 0-3.5 5.2M110.3 204.7l-2.8-1.6-50.2 44a13.3 13.3 0 0 0-3.7 5.8M110.3 204.7l3.5 13.4M112.4 212.6l5.5 3.2"/>
<path d="M287.9 203.2a2.86 2.86 0 0 1 3.1-3.4 9.2 9.2 0 0 1 6 6.4 5.1 5.1 0 0 1-.7 5.4l-.3 .2M288.3 202.6a2.8 2.8 0 0 1 3.5 .4 8 8 0 0 1 3.1 7.3 2.4 2.4 0 0 1-4 .8 8 8 0 0 1-3.3-7.2zM288.6 202.4a3 3 0 0 1 3.4-.8 7.8 7.8 0 0 1 4.2 7.9l-.3 .7a3.8 3.8 0 0 1-1.9 1.4M289.3 200.1a3.6 3.6 0 0 1 4.7 .3 9.6 9.6 0 0 1 3.9 9.5l-.6 1-1.3 .9M290.7 211a3.8 3.8 0 0 0 1.3 2.4M291.5 211.5l.5 .8M292 212.3v1.1M292.7 211.8l.1 .1M292.8 211.9v1.1l-.8 .4M292.8 211.9l-.8 .4M293.4 211.8a.69 .69 0 0 1 .4 .7 .69 .69 0 0 1-.4 .6l-.2-.1M293.8 212.7l-.6 .3"/>
<path d="M295.3 212.1a1.66 1.66 0 0 1-1.2 2M296 211.8l-1.5 .3a2.09 2.09 0 0 1-.3 1.8l-.5 .3-.5-.1v-1.1M303.9 211.6l11.4 10.1 9.2 4.2M303.9 203.6a7.8 7.8 0 0 1 0 6.2M303.9 206.4v2.7M312 204.3l-7.7 4.4M340.8 218.7a3.8 3.8 0 0 1 4.8 .4 11.4 11.4 0 0 1 3.9 6M345.3 202.7l-2.3 1.7-1.4 1.3M346.4 201.3l-2.3 2.8-1 .4-.9 .6-1.2 1.3M347.1 204.8l3.8 5.4 1.2 1.1M347.1 211.7a4.9 4.9 0 0 1 5.4 .5 14.1 14.1 0 0 1 4 4M347.1 204.8l1.9 1.6"/>
<path d="M348 210.9a8.7 8.7 0 0 1 7.2 3.6l.9 1.1M348 210.9l-1.2 .6M348.1 210.9l-.9 .3M348.5 210.9h-.4M348.9 210.9l1 .1M349 206.4a13.1 13.1 0 0 0 8.4 1.3M349 206.4l3.1 4.9M349 213.4a5.3 5.3 0 0 1 5 2 13.4 13.4 0 0 1 3.3 5.6M350.1 211l1.1 .4M350.7 214.8a10.2 10.2 0 0 1 5.2 6.9M351.7 211.7l1.1 .6a16 16 0 0 1 5.2 6.6M354.7 210.7a2.32 2.32 0 0 1-2.6 .6"/>
<path d="M354.7 210.7l-.8 .5M356.4 216.1l1.6 2.7M356.6 216.2l.3 .7M356.9 216.8l.8 1.4M357.4 207.1v.6M357.4 207.1l1 .4M357.4 207.7l-2.7 3M357.4 207.1l2.6 6.1M358 218.8l.6 1.5M358.3 219.5l.3 .8M359.5 207.4l-1.1 .1M359.5 207.3l-1.1 .2"/>
<path d="M360 213.2l1.4 2.4 1.3 2.5M363.1 204.8a7.8 7.8 0 0 1-4.7 2.7M363.1 204.8l.4-1.3 2.6 6.2M363.1 204.8a5.8 5.8 0 0 1-3.6 2.5M363.1 204.8a5.9 5.9 0 0 1-3.6 2.6M363.8 201.7l5.8 5.1 1.1 1.2-2 2.8M364.8 206.7l2 1.7 1.9 2.4M366.1 209.7a5.1 5.1 0 0 0-6.1 3.5M366.1 209.7l1.6 2.6M367.7 212.3l-3.8 5.1-5.3 2.9M368.7 210.8l-1 1.5M44.8 237.5a14.7 14.7 0 0 0-5.5 7.6"/>
<path d="M45.8 232.5l-5.5 4.8a12.8 12.8 0 0 0-2.7 3.4l1.7 4.4M46.5 235.7l-.4-1.3-2.6 6.2M46.5 235.7a8.1 8.1 0 0 0 4.7 2.7M46.5 235.7l1.2 1.3M46.5 235.7l.8 .9M47.7 237l.9 .6M48.6 237.6l1.5 .6 1.1 .2M48.6 237.6l1.2 .6 1.4 .2M52.2 238l-1 .4M52.2 238v.6M52.2 238.6l2.1 2.4a4.7 4.7 0 0 0 2.1 1.4M52.2 238l-2.6 6.1"/>
<path d="M60.6 223.6v13.7M60.6 237.3a13.7 13.7 0 0 1-8.4 1.3M60.6 237.3l-3 4.9M62.5 235.6l-3.8 5.5M62.5 235.7l-1 1-.9 .6M62.9 221.1a7.3 7.3 0 0 1-5.8 3.7l-.7 .1M62.9 221.1l-6.5 3.8M63.1 232.2l2.4 2.7 1 .5 .9 .6 1.2 1.2M64.3 233.6l2.3 1.6 1.4 1.4M97.6 235.1l7.7 4.5M105.6 221.3l1.9 1.1M105.7 234.4a8.6 8.6 0 0 0 0 6.2"/>
<path d="M105.7 237.3v2.6M107 222.1a3.8 3.8 0 0 0-5 .1 12.5 12.5 0 0 0-5.4 10.5 3.4 3.4 0 0 0 2.4 3.3M120.3 231a3.9 3.9 0 0 0-5.2 .6 10.1 10.1 0 0 0-3.6 8.8l.8 1.4 1.3 .9M121 233.3a3 3 0 0 0-2.9-.9 7.5 7.5 0 0 0-4.7 8 2.96 2.96 0 0 0 2.2 2.1M121.7 234.1a2.84 2.84 0 0 0-1.2-3 2.84 2.84 0 0 0-3.2 0 9.9 9.9 0 0 0-5 9.7l.5 1.1 .8 .8M291.1 220.5l-2 7.6 12.1 11.3 16.2-5.1 7.1-8.4M339.5 222.9l-10.1-2.7-4.9 5.7M339.5 222.9h.1M339.5 222.9a3.9 3.9 0 0 1 1.5-4.2 4.2 4.2 0 0 1 4.2 1.1 10.7 10.7 0 0 1 3.5 5.5M339.5 222.9a2.26 2.26 0 0 1 1.2-2.1 2.26 2.26 0 0 1 2.4 .1 7.9 7.9 0 0 1 3.4 3.8M339.5 222.9l7 1.8M340.7 220.8a3.2 3.2 0 0 1 4.5 .5 9.2 9.2 0 0 1 2.3 3.7"/>
<path d="M346.5 224.7l1 .3M347.5 225l1.2 .3M349.5 225.1l-.8 .2M353 223.2l-3.5 1.9M355.9 221.7l-2.9 1.5M355.9 221.7h.1M357.3 221l-1.4 .7M358.6 220.3l-1.3 .7M39.3 245.1l.8 2M40.1 247.1l6.5 2.8M43.5 240.6a5.2 5.2 0 0 1 6.1 3.5M43.5 240.6l-1.9 3.2-1.5 3.3"/>
<path d="M46.6 249.9l4.2 1.8M49.6 244.1l-1.9 3.3-1.1 2.5M50.8 251.7h.1M50.9 251.7l1.3 .6M51.6 249.6l-.8 2.1M52.2 252.3l1.4 .5M52.8 247.6l-1.1 2-.8 2.1M53.2 247l-1.6 2.6M53.6 252.8v.1M53.6 252.9l3 1.1M54.9 244.8l-1.4 1.6M56.4 242.4h.4"/>
<path d="M56.5 243.4l-1.1 .9M56.6 254l1.5 .7 2.3 .1M57.6 242.2l-.8 .2M57.9 242.5l-1.1 .7M58.1 241.8l-.5 .4M58.2 241.6l-.1 .2M58.7 241.1l-.5 .6M58.7 241.1l-.6 .7M59 245.7a10 10 0 0 0-5.4 7.1M60.4 254.8h1M60.6 244.3a5.3 5.3 0 0 0-4.9 1.9 13.1 13.1 0 0 0-3.5 6.1M60.7 241.7l-1.6 .3-1 .4"/>
<path d="M61.1 241.7l1.8 .5-.4-.1M61.2 241.7l.8 .2M61.2 241.7a8 8 0 0 0-5.5 2.3l-2 2.2-2.1 3.4M61.4 254.8l1.1 .1M62.5 254.9h1M62.5 242.5a4.8 4.8 0 0 0-5.3 .6 14.9 14.9 0 0 0-4.1 3.9M62.5 242.1l.3 .2M63.5 254.9l6.4 .2M63.5 254.9a5.7 5.7 0 0 1 4.7-3.5 2.5 2.5 0 0 1 1.8 3.2l-.1 .5M68.8 249.6a3.8 3.8 0 0 0-4.8 .3 10.6 10.6 0 0 0-3.6 4.9M68.9 251.6a3.2 3.2 0 0 0-4.5 .6l-1.1 1.2-.8 1.5M70.1 254a3.8 3.8 0 0 0-1.7-4.6 5.5 5.5 0 0 0-5.5 2.7l-1 1.6-.5 1.1"/>
<path d="M97.1 250.1l-1-.1-18.6 5.4-7.6-.3M97.1 250.1l8.6 .6M105.7 250.7l2.8 .2M105.7 242.5l-8.6 7.6M113.6 242.7l1.5 .3v.8a1.01 1.01 0 0 0 1.3 1.2v-1.1M114.3 243l.2 1.2 1 .7M115.6 242.4l.6 .3M115.9 243.5l.5 .4M116.2 242.7a.8 .8 0 0 0-.1 1.3l.3-.1M116.8 242.8v1.1l.7 .4M116.8 242.8l.7 .4M116.9 242.7l-.1 .1"/>
<path d="M117.5 243.2v1.1M118.1 242.4l-.8 .3h-1.1M118.1 242.4l-.6 .8M118.9 241.9a8.3 8.3 0 0 0 3.2-7 2.26 2.26 0 0 0-3.7-1.4 7.9 7.9 0 0 0-3.6 7.8l.8 1.1M118.9 241.9l-.8 .5M118.9 241.9l-.5 1.3-.9 1.1"/>
</g>
<g fill="none" stroke="#000" stroke-width=".25">
<path d="M342.9 27.1h-72l18.1 67.3M17.2 44.3h74.9v65.5M161.3 59.7v167M331.1 58.3a9.3 9.3 0 0 0 4.5 7.1 25.3 25.3 0 0 0 8.8 3.7M167 61v162.1M242.6 67.2v128.6M248.3 67.4v128.4M274.2 74.5l12 20.7M291.3 69.8l1.8 1.1M314.4 74.5l-12.7 22.2M331.1 76.4a8.9 8.9 0 0 0 4.6 7.2 29.8 29.8 0 0 0 15.1 4.4 45.6 45.6 0 0 0 10.3-.8l3-.8 3.6-1.3M331.1 67.3a9.4 9.4 0 0 0 4.9 7.5 29 29 0 0 0 13.3 4.1 45.7 45.7 0 0 0 9.6-.4"/>
<path d="M49.5 86.1l6.2 7.4M53.7 91.9l.8-.6 1.2 2.2zM78.8 80l11.7 29.2M92.9 90.3l1.9 1.1v18.2M100.4 90.3l-1.9 1.1v23.7M120.9 91l-6.3 34M259.2 88.3l1.9 1.1v2.2l-1.9 1.1v10.6M284.6 93.3l.8-.5 .8 2.4zM285.4 95.9a9.5 9.5 0 0 1 5.7-2.1l.3 .2a5.2 5.2 0 0 1-3.2 1.9 4.1 4.1 0 0 1-2.9 .4zM287.8 92.2l.9-.3 .3 2.5zM291.9 94.2a2.92 2.92 0 0 1-2.1 1.6 9.4 9.4 0 0 1-4.6 1.1l-.1-.2M301.7 96.7l-5.7 3.2"/>
<path d="M302.5 94.3l.8 .5-1.6 1.9zM304.2 99.1l-5.7 3.2M313.1 88.6l-16.2 16.2M315.8 99.3l-19.6 7.2M331.1 85.4a9.3 9.3 0 0 0 4.8 7.4 32.3 32.3 0 0 0 19.3 4.2 33.5 33.5 0 0 0 19.2-7l1.1-1M379.1 98.9a11.8 11.8 0 0 1-3.5 8.1 30.8 30.8 0 0 1-19 7.9 35.9 35.9 0 0 1-18.5-2.8M379.1 90.6a13.7 13.7 0 0 1-6.7 10.1 36.9 36.9 0 0 1-25.7 5 24.6 24.6 0 0 1-12.8-5.5 8.4 8.4 0 0 1-2.8-5.8M61.8 112.6l1.9 1.1M65.6 106.1l1.8 1.1M77.5 113.8l5.6 3.3M80 111.5l5.7 3.2M89.1 107.1l.9-.4 .5 2.5z"/>
<path d="M89.8 109a4.1 4.1 0 0 0 2.9 1.9l1.7 .6a3 3 0 0 0 2.3 0M90.3 108.7a5.3 5.3 0 0 1 3.8 .6l.8 .3a1.94 1.94 0 0 1 1.5 1.4 8 8 0 0 1-4.5-1 2.18 2.18 0 0 1-1.6-1.2zM91.6 107.3h1.1l-.6 2.5zM98.5 116.5v3.3M131.9 101.6l-19.4 33.6M132.5 108.8l-1.9 1.1M136.3 115.4l-1.9 1.1M288.4 107.4l-1.9 1.1M292.2 113.9l-1.8 1.1M296.2 106.5l2.2-1.3 .3 .9zM298.1 108.8l-.4 .3M298.2 107.9l-.4 .3"/>
<path d="M298.3 102.7l.7 .7-2.1 1.4zM299.4 112.2l-1.6 .9M303 117.2l-1.9 1.1M306.2 109.3l-1.8 1.1M306.8 104.3l-.6 .3M306.9 106.3l-5.7 3.3M316.4 117.9l-15.3 5.3M47.8 126.1l14 1.8M59.3 127.1l2.5 .8-2.6 .2zM74.8 121.1l5.7 3.3M75.3 123.7l2.3-1-1.8 1.8zM77.6 122.7l-28.5 18.6"/>
<path d="M82.4 123.4l1.9 1.1M83 128.4l1.9 1.1M83.1 125.6l1.9 1.1M85 123.8l2.2-1.2-1.6 1.9zM85.4 123.8l.4 .2M85.5 124.7l.4 .2M86.1 126l-.9 2.4-.8-.5zM86.1 126l-11.3 19.4M86.3 136.3l1.9 1.1M87.2 122.6l-29.8 24.3M89.6 131.1l1.9 1.1M94.8 127.3v3.3"/>
<path d="M98.5 125.1v5.5M105.9 131.7a3 3 0 0 1 4 .3 9.1 9.1 0 0 1 3.5 7.7 2.49 2.49 0 0 1-1.8 2 2.49 2.49 0 0 1-2.5-.6 8.5 8.5 0 0 1-3.8-8.4zM106.5 130.3a3.8 3.8 0 0 1 4.1 .8 10 10 0 0 1 3.9 8.8l-.5 1.2-.8 .8M113.3 132.8l.9 .5-1.7 1.9zM114.5 122.5l1 .2-.9 2.3zM120.7 138.5a3.7 3.7 0 0 1 4.1 .8 9.8 9.8 0 0 1 3.8 8.8l-.5 1.1-.8 .8M301.1 123.2l2.2-1.3 .4 1zM61.8 143.2l1.9 1M88.9 153.6h2.6l-2.4 1zM91.5 153.6l-24.5 5M99 157.9l1.9 1.1M104.8 159l.6 .9-2.2 1.1z"/>
<path d="M110.4 155.2l-7.2 5.8M119.8 140.1a2.62 2.62 0 0 1 3.8-.2 8.8 8.8 0 0 1 3.8 8.4 2.41 2.41 0 0 1-3.8 1.2 8.6 8.6 0 0 1-4.1-8.7zM136.3 145.9l-.6 .3M259.6 156.6l-1.9 1.1M292.2 144.4l-1.8 1.1M294.8 144.3l-1.9 1.1M311.6 146.8l-.1 .3M338.2 146.8l-1.9 1.1M344.5 157.8l1.8 1.6-5 19.2M346.4 154.1l-1.9 1.1M55.6 174.4l16.3 2.4M69.5 175.9l2.4 .9-2.5 .2z"/>
<path d="M98 177.7l7.1 27.4M99.3 164.9l.4 .2M99.4 165.8l.4 .2M101.8 162.7l2.5-.4v.9zM101.8 162.7h14.7M269.9 172.4l-2.7 1.6M306 168.6l-1.5 5.7M310.3 168.8a1.62 1.62 0 0 1 2 1.1 1.75 1.75 0 0 1 0 2.3M314.7 172l1.1 2.2-.9 .3zM314.7 172l18.1 67.2M318.1 171.6l1.5 2.1-.9 .3zM318.1 171.6l28.6 66.6"/>
<path d="M330 163l-.1 .3M330.1 163.4l-1.9 1.1-5 19.3M333.8 164l1.8 1.6-4.9 19.2M345.6 172.3l-.2 .1M349.8 172.3a3.2 3.2 0 0 0 2.7 2.7 7.3 7.3 0 0 0 7.5-1.4l.5-1.3M62.9 184.7l1.9 1.1 .1 .5M64.8 188.5l-1.8 1.6 5 19.2M75.5 194.7l-1.8 1.6 5 19.2M79.2 194.1l1.9 1.1 5 19.3M87.4 186.9l1.9 1.1M96.2 198.7a2.22 2.22 0 0 1 2.6-.8 2.22 2.22 0 0 1 .3 2.8 3.8 3.8 0 0 1-3.3 2.9 1.91 1.91 0 0 1-.9-2.6l.7-1.6zM98.6 197.3a2.29 2.29 0 0 0-2.7 .9 5 5 0 0 0-1.5 4.9l.5 .6"/>
<path d="M149 186.9l2.9 1.7M225.1 196.6l2.4 1.4M300.1 189.8l-2.8 1.6M303.9 196.3l-2.8 1.7M324.4 184.6l-1.5 5.9M328.8 185.4l-2.1 8.4M338.3 180.4l-5 19.2M71.3 211.2l5 19.3M80.8 216.2l2.2 8.4M85.1 215.2l1.6 6.1M139.6 203.2l2.9 1.7M295.3 212.5l-.8 .5"/>
<path d="M352.3 216.2l-2.8 1.7M369.3 206.5l-2.9 1.6M40.3 237.3l2.9 1.6M105.7 227.2l2.8 1.7M109.5 220.6l2.8 1.7M292.3 221.2l-2 8M303.9 220.3l-2.8 1.6M314.9 221.3l-3.9 15M319 223.4l-3 11.3M57.3 247.1l2.8 1.7M114.3 243.4l.8 .4"/>
<circle cx="77.4" cy="76.5" r="3.8"/>
<circle cx="272.4" cy="71.2" r="3.8"/>
<circle cx="316.2" cy="71.2" r="3.8"/>
<circle cx="47.1" cy="83.3" r="3.7"/>
<circle cx="121.6" cy="87.3" r="3.8"/>
<circle cx="133.7" cy="98.3" r="3.7"/>
<circle cx="315.7" cy="85.9" r="3.7"/>
<circle cx="319.4" cy="98" r="3.7"/>
<circle cx="319.9" cy="116.6" r="3.7"/>
<circle cx="44.1" cy="125.6" r="3.8"/>
<circle cx="46" cy="143.3" r="3.7"/>
<circle cx="54.5" cy="149.2" r="3.7"/>
<circle cx="63.3" cy="159.3" r="3.7"/>
<circle cx="73" cy="148.7" r="3.8"/>
<circle cx="113.4" cy="152.9" r="3.7"/>
<circle cx="51.8" cy="173.8" r="3.8"/>
<circle cx="120.2" cy="162.7" r="3.7"/>
<circle cx="333.7" cy="242.9" r="3.7"/>
<circle cx="348.1" cy="241.6" r="3.7"/>
</g>
<g fill="#000">
<circle cx="331.3" cy="56.6" r=".18"/>
<circle cx="346.9" cy="70.7" r=".18"/>
<circle cx="349.8" cy="72.5" r=".18"/>
<circle cx="353.5" cy="74.8" r=".18"/>
<circle cx="360.5" cy="79.6" r=".18"/>
<circle cx="363.6" cy="82" r=".18"/>
<circle cx="370.8" cy="86.9" r=".18"/>
<circle cx="379.1" cy="90.6" r=".18"/>
<circle cx="348.8" cy="206.3" r=".18"/>
<circle cx="351.1" cy="210.4" r=".18"/>
<circle cx="60.9" cy="237.2" r=".18"/>
<circle cx="58.5" cy="241.3" r=".18"/>
</g>
<g fill="none" stroke="#000" stroke-width=".71">
<path d="M10.1 9.9h400v277.1h-400zM70.1 6.5v3.4M140.1 6.5v3.4M207.2 5h5.8l-2.9 4.9zM210.1 0v9.9M280.1 6.5v3.4M350.1 6.5v3.4M6.7 74.2h3.4M410.1 74.2h3.5M.1 148.5h10M5.1 145.6l5 2.9-5 2.9zM410.1 148.5h10"/>
<path d="M410.1 148.5l5-2.9v5.8zM6.7 222.7h3.4M410.1 222.7h3.5M70.1 287v3.4M140.1 287v3.4M210.1 287v10M210.1 287l2.9 5h-5.8zM280.1 287v3.4M350.1 287v3.4"/>
</g>
<path d="M270.1 257h140v30h-140zM303.2 257v16M350.1 257v30M390.1 257v12M270.1 265h33.1M270.1 273h80M350.1 277h60M350.1 269h60M350.1 263h60M370.1 277v10M390.1 277v10" fill="none" stroke="#000" stroke-width=".51"/>
<g fill="#000">
<path d="M53.7 91.9l.8-.6 1.2 2.2zM284.6 93.3l.8-.5 .8 2.4zM287.8 92.2l.9-.3 .3 2.5zM302.5 94.3l.8 .5-1.6 1.9zM89.1 107.1l.9-.4 .5 2.5zM91.6 107.3h1.1l-.6 2.5zM298.3 102.7l.7 .7-2.1 1.4zM296.2 106.5l2.2-1.3 .3 .9zM59.3 127.1l2.5 .8-2.6 .2zM75.3 123.7l2.3-1-1.8 1.8zM86.1 126l-.9 2.4-.8-.5zM85 123.8l2.2-1.2-1.6 1.9z"/>
<path d="M113.3 132.8l.9 .5-1.7 1.9zM114.5 122.5l1 .2-.9 2.3zM301.1 123.2l2.2-1.3 .4 1zM88.9 153.6h2.6l-2.4 1zM104.8 159l.6 .9-2.2 1.1zM69.5 175.9l2.4 .9-2.5 .2zM101.8 162.7l2.5-.4v.9zM314.7 172l1.1 2.2-.9 .3zM318.1 171.6l1.5 2.1-.9 .3z"/>
</g>
<text font-size="7.9" x="162.2" y="17.3">Mecanismo potenciómetro</text>
<g font-size="4.7">
<text x="304.6" y="261.2">Plano ensamblaje</text>
<text x="304.6" y="266.6">pedales v6 embrague</text>
<text x="304.6" y="272">v2</text>
</g>
<g font-size="4.2">
<text x="34" y="9.6">6</text>
<text x="104" y="9.6">5</text>
<text x="174" y="9.6">4</text>
<text x="244" y="9.6">3</text>
<text x="314" y="9.6">2</text>
<text x="384" y="9.6">1</text>
<text x="6.8" y="38.7">D</text>
<text x="410.6" y="38.7">D</text>
<text x="7" y="112.9">C</text>
<text x="410.8" y="112.9">C</text>
<text x="7" y="187.1">B</text>
<text x="410.8" y="187.1">B</text>
<text x="7" y="261.4">A</text>
<text x="410.8" y="261.4">A</text>
<text x="34" y="290.4">6</text>
<text x="104" y="290.4">5</text>
<text x="174" y="290.4">4</text>
<text x="244" y="290.4">3</text>
<text x="314" y="290.4">2</text>
<text x="384" y="290.4">1</text>
</g>
<g font-size="3.9">
<text x="273.9" y="26">Apretar en la cara plana del potenciometro</text>
<text x="17.2" y="43.3">Apretar en la cara plana del potenciometro</text>
<text x="75.4" y="77.8">12</text>
<text x="270.4" y="72.6">12</text>
<text x="314.2" y="72.6">23</text>
<text x="45.2" y="84.6">39</text>
<text x="120.7" y="88.6">5</text>
<text x="314.7" y="87.2">8</text>
<text x="131.8" y="99.6">14</text>
<text x="317.4" y="99.3">27</text>
<text x="318" y="117.9">28</text>
<text x="42.1" y="127">25</text>
<text x="44.1" y="144.6">23</text>
<text x="72" y="149.9">8</text>
<text x="52.6" y="150.5">27</text>
<text x="112.4" y="154.2">8</text>
<text x="61.4" y="160.6">28</text>
<text x="118.3" y="164">26</text>
<text x="49.9" y="175.1">29</text>
<text x="331.7" y="244.1">18</text>
<text x="347.1" y="242.9">4</text>
</g>
<text font-size="3.1" x="352.4" y="275.2">PED-AUT-06-EMB02-ENS01</text>
<g font-size="2.4">
<text x="271.2" y="259.7">SCALE:</text>
<text x="350.6" y="260.8">DRAWN: Sergio Torremocha</text>
<text x="391.2" y="260.6">07/10/2015</text>
<text x="350.6" y="267">CHECKED:</text>
<text x="350.6" y="271.4">DWG NO:</text>
<text x="351.6" y="279.3">REV</text>
<text x="372" y="279.4">SIZE</text>
<text x="391" y="279.6">SHEET</text>
<text x="358.7" y="284.1">1</text>
<text x="377.9" y="283.8">A3</text>
<text x="398.3" y="283.8">4 /8</text>
</g>
</svg>
